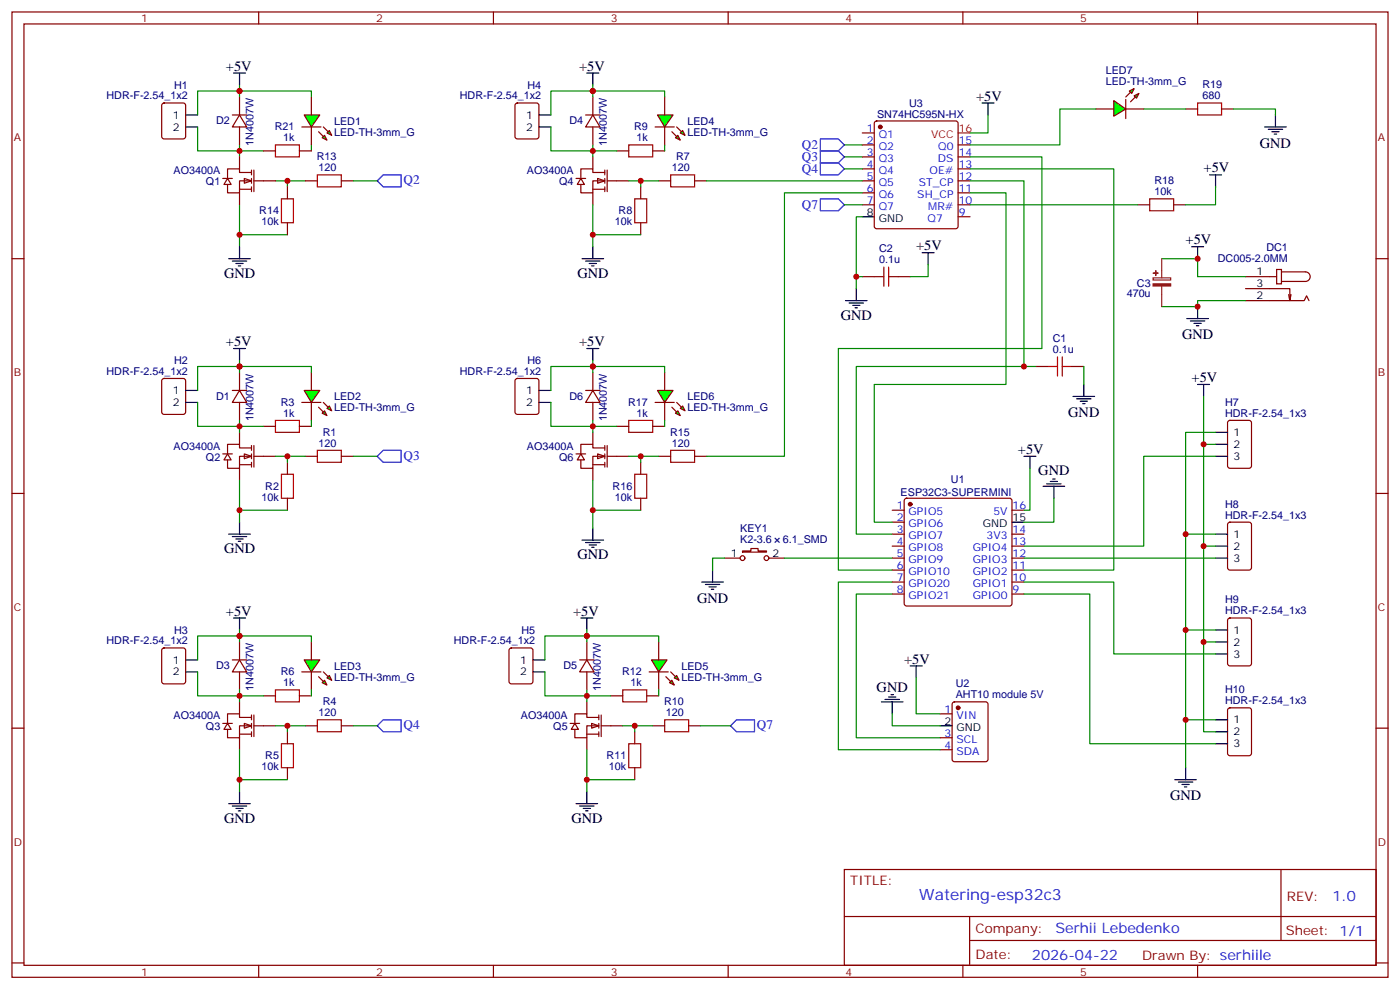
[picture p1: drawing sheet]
<svg xmlns="http://www.w3.org/2000/svg" width="412mm" height="292mm" viewBox="0 0 412 292" stroke-linecap="round" stroke-linejoin="round" font-family="sans-serif">
<g fill="none" stroke="#870000" stroke-width=".35">
<path d="M3.5 3.5h405.4v284.4h-405.4zM7.1 7.1h398.2v277.2h-398.2zM76.2 3.5v3.6M145.3 3.5v3.6M214.5 3.5v3.6M283.6 3.5v3.6M352.8 3.5v3.6M77.6 44.4h3.5M88.2 44.4h3.5M3.5 76.2h3.6M405.3 76.2h3.6M3.5 145.3h3.6"/>
<path d="M262.8 150.3h3.5M262.8 153.8h3.5M262.8 157.3h3.5M266.6 147l.5-.2h30.3l.5 .2 .2 .5v30.3l-.2 .5-.5 .2h-30.3l-.5-.2-.3-.5v-30.3zM298.1 150.3h3.5M298.1 157.3h3.5M405.3 145.3h3.6M262.8 160.9h3.5M262.8 164.4h3.5M262.8 167.9h3.5M262.8 171.4h3.5M262.8 175h3.5"/>
<path d="M298.1 160.9h3.5M298.1 164.4h3.5M298.1 167.9h3.5M298.1 171.4h3.5M298.1 175h3.5M3.5 214.5h3.6M405.3 214.5h3.6M248.7 256.1h156.6v28.2h-156.6zM377.3 256.1v20.9M248.7 270h156.5M285.6 277h119.6M285.6 270v14.1"/>
<path d="M3.5 283.6h3.6M76.2 284.3v3.6M145.3 284.3v3.6M214.5 284.3v3.6M283.6 284.3v3.6M352.8 284.3v3.6M405.3 283.6h3.6"/>
</g>
<circle cx="268.1" cy="148.5" r=".53" fill="#870000" stroke="#870000" stroke-width=".35"/>
<path d="M298.1 153.8h3.5" fill="none" stroke="#000" stroke-width=".35"/>
<path d="M70.6 28.6v-1.8h21.1v1.8M70.6 44.4h7M91.7 42.7v1.7" fill="none" stroke="#008700" stroke-width=".35"/>
<path d="M81.1 42.7h7.1v3.5h-7.1z" fill="none" stroke="#a10000" stroke-width=".35"/>
<path d="M89.6 33.9h4.6l-2.5 3.5z" fill="#0f0" stroke="#870000" stroke-width=".35"/>
<path d="M88.9 37.4h5.6z" fill="#f00" stroke="#870000" stroke-width=".35"/>
<g fill="#870000" stroke="#870000" stroke-width=".35">
<path d="M95.2 37.4l1.5 1.4z"/>
<path d="M93.8 38.8l1.4 1.4z"/>
</g>
<g fill="#0f0" stroke="#870000" stroke-width=".35">
<path d="M96.3 39.2l.7-.7 .7 1.4z"/>
<path d="M94.9 40.6l.7-.7 .7 1.4z"/>
</g>
<path d="M68.4 33.9h4.3M70.6 33.9l2.1 3.5h-4.3zM70.6 28.6v5.3M70.6 37.4v5.3M91.7 28.6v5.3M91.7 37.4v5.3M84.7 55v3.6M90 53.3h3.5M100.5 53.3h3.6M84.7 65.6v3.5" fill="none" stroke="#870000" stroke-width=".35"/>
<path d="M58.2 37.4v7h12.4M70.6 25v1.8h-12.4v7.1M70.6 42.7v3.5M81.1 53.3h8.9M84.7 53.3v1.7M70.6 60.3v12.4M70.6 69.1h14.1" fill="none" stroke="#008700" stroke-width=".35"/>
<path d="M68.8 21.5h3.5M70.6 21.5v3.5M67.4 76.2h6.3M68.4 76.9h4.3M69.5 77.6h2.1M70.2 78.3h.7M70.6 72.7v3.5" fill="none" stroke="#000" stroke-width=".35"/>
<path d="M82.9 58.6h3.5v7h-3.5zM93.5 51.5h7v3.5h-7z" fill="none" stroke="#a10000" stroke-width=".35"/>
<g fill="#fff" stroke="#870000" stroke-width=".35">
<path d="M72 52.6l2.1 .7-2.1 .7z"/>
<path d="M67 52.6l1.1 1.7h-2.1z"/>
</g>
<g fill="none" stroke="#870000" stroke-width=".35">
<path d="M47.9 30.5l.4-.2h5.7l.6 .5 .1 9.4-.5 .7h-5.9l-.6-.4-.1-9.5zM65.6 52.6h2.8M70.6 55.7h3.5M70.6 46.2v3.5M70.6 56.8v3.5M74.1 50.8h-3.5v-1.1h-3.6v2.9M74.1 53.3h-3.5v3.5h-3.6v-2.5M74.1 50.1v1.4M74.1 52.6v1.4M74.1 55v1.4M74.8 50.1v6.3M74.8 53.3h6.3"/>
<path d="M47.9 111.7l.4-.2h5.7l.6 .4 .1 9.5-.5 .6-5.9 .1-.6-.5-.1-9.4z"/>
</g>
<path d="M54.7 33.9h3.5M54.7 37.4h3.5M54.7 115h3.5M54.7 118.5h3.5" fill="none" stroke="#000" stroke-width=".35"/>
<g fill="#fff" stroke="#870000" stroke-width=".35">
<path d="M72 133.7l2.1 .7-2.1 .7z"/>
<path d="M67 133.7l1.1 1.8h-2.1z"/>
</g>
<g fill="none" stroke="#870000" stroke-width=".35">
<path d="M68.4 115h4.3M70.6 115l2.1 3.5h-4.3zM70.6 109.7v5.3M70.6 118.5v5.3M65.6 133.7h2.8M70.6 136.9h3.5M70.6 127.4v3.5M70.6 137.9v3.6M74.1 131.9h-3.5v-1h-3.6v2.8M74.1 134.4h-3.5v3.5h-3.6v-2.4M74.1 131.2v1.4M74.1 133.7v1.4"/>
<path d="M74.1 136.2v1.4M74.8 131.2v6.4M74.8 134.4h6.3M84.7 136.2v3.5M90 134.4h3.5M100.5 134.4h3.6M84.7 146.8v3.5"/>
</g>
<path d="M68.8 102.7h3.5M70.6 102.7v3.5M67.4 157.3h6.3M68.4 158h4.3M69.5 158.7h2.1M70.2 159.5h.7M70.6 153.8v3.5" fill="none" stroke="#000" stroke-width=".35"/>
<path d="M58.2 118.5v7.1h12.4M70.6 106.2v1.7h-12.4v7.1M70.6 123.8v3.6M81.1 134.4h8.9M84.7 134.4v1.8M70.6 141.5v12.3M70.6 150.3h14.1" fill="none" stroke="#008700" stroke-width=".35"/>
<path d="M82.9 139.7h3.5v7.1h-3.5zM93.5 132.6h7v3.6h-7z" fill="none" stroke="#a10000" stroke-width=".35"/>
<path d="M89.6 115h4.6l-2.5 3.5z" fill="#0f0" stroke="#870000" stroke-width=".35"/>
<path d="M88.9 118.5h5.6z" fill="#f00" stroke="#870000" stroke-width=".35"/>
<g fill="#870000" stroke="#870000" stroke-width=".35">
<path d="M95.2 118.5l1.5 1.4z"/>
<path d="M93.8 119.9l1.4 1.5z"/>
</g>
<g fill="#0f0" stroke="#870000" stroke-width=".35">
<path d="M96.3 120.3l.7-.7 .7 1.4z"/>
<path d="M95.6 121l.7 1.4-1.4-.7z"/>
</g>
<path d="M91.7 109.7v5.3M91.7 118.5v5.3M77.6 125.6h3.5M88.2 125.6h3.5M47.9 191.1l.4-.2h5.7l.6 .4 .1 9.4-.5 .7h-5.9l-.6-.4-.1-9.4z" fill="none" stroke="#870000" stroke-width=".35"/>
<path d="M81.1 123.8h7.1v3.6h-7.1z" fill="none" stroke="#a10000" stroke-width=".35"/>
<path d="M70.6 109.7v-1.8h21.1v1.8M70.6 125.6h7M91.7 123.8v1.8" fill="none" stroke="#008700" stroke-width=".35"/>
<path d="M54.7 194.4h3.5M54.7 197.9h3.5" fill="none" stroke="#000" stroke-width=".35"/>
<g fill="#fff" stroke="#870000" stroke-width=".35">
<path d="M72 213.1l2.1 .7-2.1 .7z"/>
<path d="M67 213.1l1.1 1.7h-2.1z"/>
</g>
<g fill="none" stroke="#870000" stroke-width=".35">
<path d="M68.4 194.4h4.3M70.6 194.4l2.1 3.5h-4.3zM70.6 189.1v5.3M70.6 197.9v5.3M65.6 213.1h2.8M70.6 216.3h3.5M70.6 206.7v3.6M70.6 217.3v3.5M74.1 211.3h-3.5v-1h-3.6v2.8M74.1 213.8h-3.5v3.5h-3.6v-2.5M74.1 210.6v1.4M74.1 213.1v1.4"/>
<path d="M74.1 215.5v1.5M74.8 210.6v6.4M74.8 213.8h6.3M84.7 215.5v3.6M90 213.8h3.5M100.5 213.8h3.6M84.7 226.1v3.6"/>
</g>
<path d="M68.8 182h3.5M70.6 182v3.6M67.4 236.7h6.3M68.4 237.4h4.3M69.5 238.1h2.1M70.2 238.8h.7M70.6 233.2v3.5" fill="none" stroke="#000" stroke-width=".35"/>
<path d="M58.2 197.9v7.1h12.4M70.6 185.6v1.7h-12.4v7.1M70.6 203.2v3.5M81.1 213.8h8.9M84.7 213.8v1.7M70.6 220.8v12.4M70.6 229.7h14.1" fill="none" stroke="#008700" stroke-width=".35"/>
<path d="M82.9 219.1h3.5v7h-3.5zM93.5 212h7v3.5h-7z" fill="none" stroke="#a10000" stroke-width=".35"/>
<path d="M89.6 194.4h4.6l-2.5 3.5z" fill="#0f0" stroke="#870000" stroke-width=".35"/>
<path d="M88.9 197.9h5.6z" fill="#f00" stroke="#870000" stroke-width=".35"/>
<g fill="#870000" stroke="#870000" stroke-width=".35">
<path d="M95.2 197.9l1.5 1.4z"/>
<path d="M93.8 199.3l1.4 1.4z"/>
</g>
<g fill="#0f0" stroke="#870000" stroke-width=".35">
<path d="M96.3 199.7l.7-.7 .7 1.4z"/>
<path d="M95.6 200.4l.7 1.4-1.4-.7z"/>
</g>
<path d="M151.9 30.5l.5-.2h5.6l.7 .5v9.4l-.4 .7h-5.9l-.7-.4v-9.5zM91.7 189.1v5.3M91.7 197.9v5.3M77.6 205h3.5M88.2 205h3.5" fill="none" stroke="#870000" stroke-width=".35"/>
<path d="M81.1 203.2h7.1v3.5h-7.1z" fill="none" stroke="#a10000" stroke-width=".35"/>
<path d="M70.6 189.1v-1.8h21.1v1.8M70.6 205h7M91.7 203.2v1.8" fill="none" stroke="#008700" stroke-width=".35"/>
<path d="M158.7 33.9h3.6M158.7 37.4h3.6" fill="none" stroke="#000" stroke-width=".35"/>
<g fill="#fff" stroke="#870000" stroke-width=".35">
<path d="M176 52.6l2.2 .7-2.2 .7z"/>
<path d="M171.1 52.6l1.1 1.7h-2.2z"/>
</g>
<g fill="none" stroke="#870000" stroke-width=".35">
<path d="M172.5 33.9h4.2M174.6 33.9l2.1 3.5h-4.2zM174.6 28.6v5.3M174.6 37.4v5.3M169.7 52.6h2.8M174.6 55.7h3.6M174.6 46.2v3.5M174.6 56.8v3.5M178.2 50.8h-3.6v-1.1h-3.5v2.9M178.2 53.3h-3.6v3.5h-3.5v-2.5M178.2 50.1v1.4M178.2 52.6v1.4"/>
<path d="M178.2 55v1.4M178.9 50.1v6.3M178.9 53.3h6.3M188.7 55v3.6M194 53.3h3.6M204.6 53.3h3.5M188.7 65.6v3.5"/>
</g>
<path d="M172.9 21.5h3.5M174.6 21.5v3.5M171.4 76.2h6.4M172.5 76.9h4.2M173.6 77.6h2.1M174.3 78.3h.7M174.6 72.7v3.5" fill="none" stroke="#000" stroke-width=".35"/>
<path d="M162.3 37.4v7h12.3M174.6 25v1.8h-12.3v7.1M174.6 42.7v3.5M185.2 53.3h8.8M188.7 53.3v1.7M174.6 60.3v12.4M174.6 69.1h14.1" fill="none" stroke="#008700" stroke-width=".35"/>
<path d="M187 58.6h3.5v7h-3.5zM197.6 51.5h7v3.5h-7z" fill="none" stroke="#a10000" stroke-width=".35"/>
<path d="M193.7 33.9h4.6l-2.5 3.5z" fill="#0f0" stroke="#870000" stroke-width=".35"/>
<path d="M193 37.4h5.6z" fill="#f00" stroke="#870000" stroke-width=".35"/>
<g fill="#870000" stroke="#870000" stroke-width=".35">
<path d="M199.3 37.4l1.4 1.4z"/>
<path d="M197.9 38.8l1.4 1.4z"/>
</g>
<g fill="#0f0" stroke="#870000" stroke-width=".35">
<path d="M200.4 39.2l.7-.7 .7 1.4z"/>
<path d="M199 40.6l.7-.7 .7 1.4z"/>
</g>
<path d="M195.8 28.6v5.3M195.8 37.4v5.3M181.7 44.4h3.5M192.3 44.4h3.5M150.2 191.1l.4-.2h5.7l.6 .4 .1 9.4-.5 .7h-5.9l-.6-.4-.1-9.4z" fill="none" stroke="#870000" stroke-width=".35"/>
<path d="M185.2 42.7h7.1v3.5h-7.1z" fill="none" stroke="#a10000" stroke-width=".35"/>
<path d="M174.6 28.6v-1.8h21.2v1.8M174.6 44.4h7.1M195.8 42.7v1.7" fill="none" stroke="#008700" stroke-width=".35"/>
<path d="M157 194.4h3.5M157 197.9h3.5" fill="none" stroke="#000" stroke-width=".35"/>
<g fill="#fff" stroke="#870000" stroke-width=".35">
<path d="M174.3 213.1l2.1 .7-2.1 .7z"/>
<path d="M169.3 213.1l1.1 1.7h-2.1z"/>
</g>
<g fill="none" stroke="#870000" stroke-width=".35">
<path d="M170.7 194.4h4.3M172.9 194.4l2.1 3.5h-4.3zM172.9 189.1v5.3M172.9 197.9v5.3M167.9 213.1h2.8M172.9 216.3h3.5M172.9 206.7v3.6M172.9 217.3v3.5M176.4 211.3h-3.5v-1h-3.6v2.8M176.4 213.8h-3.5v3.5h-3.6v-2.5M176.4 210.6v1.4M176.4 213.1v1.4"/>
<path d="M176.4 215.5v1.5M177.1 210.6v6.4M177.1 213.8h6.3M187 215.5v3.6M192.3 213.8h3.5M202.8 213.8h3.6M187 226.1v3.6"/>
</g>
<path d="M171.1 182h3.5M172.9 182v3.6M169.7 236.7h6.3M170.7 237.4h4.3M171.8 238.1h2.1M172.5 238.8h.7M172.9 233.2v3.5" fill="none" stroke="#000" stroke-width=".35"/>
<path d="M160.5 197.9v7.1h12.4M172.9 185.6v1.7h-12.4v7.1M172.9 203.2v3.5M183.4 213.8h8.9M187 213.8v1.7M172.9 220.8v12.4M172.9 229.7h14.1" fill="none" stroke="#008700" stroke-width=".35"/>
<path d="M185.2 219.1h3.5v7h-3.5zM195.8 212h7v3.5h-7z" fill="none" stroke="#a10000" stroke-width=".35"/>
<path d="M191.9 194.4h4.6l-2.5 3.5z" fill="#0f0" stroke="#870000" stroke-width=".35"/>
<path d="M191.2 197.9h5.6z" fill="#f00" stroke="#870000" stroke-width=".35"/>
<g fill="#870000" stroke="#870000" stroke-width=".35">
<path d="M197.6 197.9l1.4 1.4z"/>
<path d="M196.1 199.3l1.5 1.4z"/>
</g>
<g fill="#0f0" stroke="#870000" stroke-width=".35">
<path d="M198.6 199.7l.7-.7 .7 1.4z"/>
<path d="M197.9 200.4l.7 1.4-1.4-.7z"/>
</g>
<path d="M151.9 111.7l.5-.2h5.6l.7 .4v9.5l-.4 .6-5.9 .1-.7-.5v-9.4zM194 189.1v5.3M194 197.9v5.3M179.9 205h3.5M190.5 205h3.5" fill="none" stroke="#870000" stroke-width=".35"/>
<path d="M183.4 203.2h7.1v3.5h-7.1z" fill="none" stroke="#a10000" stroke-width=".35"/>
<path d="M172.9 189.1v-1.8h21.1v1.8M172.9 205h7M194 203.2v1.8" fill="none" stroke="#008700" stroke-width=".35"/>
<path d="M158.7 115h3.6M158.7 118.5h3.6" fill="none" stroke="#000" stroke-width=".35"/>
<g fill="#fff" stroke="#870000" stroke-width=".35">
<path d="M176 133.7l2.2 .7-2.2 .7z"/>
<path d="M171.1 133.7l1.1 1.8h-2.2z"/>
</g>
<g fill="none" stroke="#870000" stroke-width=".35">
<path d="M172.5 115h4.2M174.6 115l2.1 3.5h-4.2zM174.6 109.7v5.3M174.6 118.5v5.3M169.7 133.7h2.8M174.6 136.9h3.6M174.6 127.4v3.5M174.6 137.9v3.6M178.2 131.9h-3.6v-1h-3.5v2.8M178.2 134.4h-3.6v3.5h-3.5v-2.4M178.2 131.2v1.4M178.2 133.7v1.4"/>
<path d="M178.2 136.2v1.4M178.9 131.2v6.4M178.9 134.4h6.3M188.7 136.2v3.5M194 134.4h3.6M204.6 134.4h3.5M188.7 146.8v3.5"/>
</g>
<path d="M172.9 102.7h3.5M174.6 102.7v3.5M171.4 159.1h6.4M172.5 159.8h4.2M174.6 155.6v3.5M173.6 160.5h2.1M174.3 161.2h.7" fill="none" stroke="#000" stroke-width=".35"/>
<path d="M162.3 118.5v7.1h12.3M174.6 106.2v1.7h-12.3v7.1M174.6 123.8v3.6M185.2 134.4h8.8M188.7 134.4v1.8M174.6 141.5v14.1M174.6 150.3h14.1" fill="none" stroke="#008700" stroke-width=".35"/>
<path d="M187 139.7h3.5v7.1h-3.5zM197.6 132.6h7v3.6h-7z" fill="none" stroke="#a10000" stroke-width=".35"/>
<path d="M193.7 115h4.6l-2.5 3.5z" fill="#0f0" stroke="#870000" stroke-width=".35"/>
<path d="M193 118.5h5.6z" fill="#f00" stroke="#870000" stroke-width=".35"/>
<g fill="#870000" stroke="#870000" stroke-width=".35">
<path d="M199.3 118.5l1.4 1.4z"/>
<path d="M197.9 119.9l1.4 1.5z"/>
</g>
<g fill="#0f0" stroke="#870000" stroke-width=".35">
<path d="M200.4 120.3l.7-.7 .7 1.4z"/>
<path d="M199 121.7l.7-.7 .7 1.4z"/>
</g>
<g fill="none" stroke="#870000" stroke-width=".35">
<path d="M254 39.2h3.5M257.8 35.8l.4-.2h23.3l.5 .2 .2 .5v30.4l-.2 .5-.5 .2h-23.3l-.5-.3-.2-.4v-30.4zM254 42.7h3.5M254 46.2h3.5M254 49.7h3.5M254 53.3h3.5M254 56.8h3.5M282.2 42.7h3.6M282.2 46.2h3.6M282.2 49.7h3.6M282.2 53.3h3.6M282.2 56.8h3.6"/>
<path d="M254 60.3h3.5M282.2 60.3h3.6M282.2 63.9h3.6M335.1 60.3h3.6M345.7 60.3h3.5M254 81.5h3.5M264.6 81.5h3.5M195.8 109.7v5.3M195.8 118.5v5.3M305.2 107.9h3.5M315.7 107.9h3.6M181.7 125.6h3.5"/>
<path d="M192.3 125.6h3.5M361.8 124l.5-.2h5.6l.7 .5 .1 12.9-.5 .7h-5.9l-.6-.4-.1-13zM361.8 154l.5-.2h5.6l.7 .4 .1 13-.5 .7h-5.9l-.6-.4-.1-13zM361.8 182.2l.5-.2h5.6l.7 .5 .1 12.9-.5 .7h-5.9l-.6-.4-.1-13zM361.8 208.7l.5-.2h5.6l.7 .4 .1 13-.5 .6-5.9 .1-.6-.5-.1-12.9z"/>
</g>
<path d="M338.7 58.6h7v3.5h-7zM260.3 78.7v5.6M261.8 78.7v5.6M257.5 81.5h2.8M261.8 81.5h2.8M308.7 107.9h2.8M311.5 105.1v5.7M312.9 107.9h2.8M312.9 105.1v5.7M185.2 123.8h7.1v3.6h-7.1z" fill="none" stroke="#a10000" stroke-width=".35"/>
<g fill="none" stroke="#008700" stroke-width=".35">
<path d="M291 33.9v5.3h-5.2M104.1 53.3h7M208.1 53.3h45.9M248.7 42.7h5.3M248.7 46.2h5.3M248.7 49.7h5.3M254 56.8h-22.9v77.6h-23M285.8 49.7h42.3v118.2h-26.5M285.8 53.3h15.8v54.6h-49.4v49.4h10.6M285.8 56.8h10.5v56.4h-38.8v40.6h5.3M285.8 46.2h21.1v56.5h-60v65.2h15.9M358.1 55v5.3h-8.9"/>
<path d="M248.7 60.3h5.3M254 63.9h-1.8v17.6M273.4 78v3.5h-5.3M285.8 60.3h49.3M254 81.5h-1.8v3.5M174.6 109.7v-1.8h21.2v1.8M301.6 107.9h3.6M319.3 107.9v5.3M354.5 116.8v14.1h3.6M104.1 134.4h7M174.6 125.6h7.1M195.8 123.8v1.8"/>
<path d="M303.4 137.9v12.4h-1.8M354.5 130.9v30h3.6M358.1 134.4h-21.2v26.5h-35.3M358.1 127.4h-8.9v29.9M310.4 146.8v7h-8.8M358.1 157.3h-8.9v28.3M301.6 175h19.4v44.1h37.1M301.6 171.4h26.5v21.2h30M301.6 164.4h56.5M354.5 160.9v28.2h3.6M354.5 189.1v26.4h3.6M358.1 185.6h-8.9v26.4"/>
<path d="M104.1 213.8h7M206.4 213.8h8.8M358.1 212h-8.9v14.1"/>
</g>
<path d="M111.1 53.3l1.8-1.8h5.3v3.5h-5.3zM241.7 40.9h5.2l1.8 1.8-1.8 1.7h-5.2zM241.7 48h5.2l1.8 1.7-1.8 1.8h-5.2zM241.7 58.6h5.2l1.8 1.7-1.8 1.8h-5.2zM241.7 44.4h5.2l1.8 1.8-1.8 1.8h-5.2zM111.1 134.4l1.8-1.8h5.3v3.6h-5.3zM112.9 212h5.3v3.5h-5.3l-1.8-1.7zM215.2 213.8l1.8-1.8h5.2v3.5h-5.2z" fill="none" stroke="#00f" stroke-width=".35"/>
<g fill="none" stroke="#000" stroke-width=".35">
<path d="M289.3 30.3h3.5M291 30.3v3.6M356.3 51.5h3.5M358.1 51.5v3.5M254 63.9h3.5M271.6 74.4h3.6M273.4 74.4v3.6M249.1 88.5h6.3M250.1 89.3h4.3M251.2 90h2.1M251.9 90.7h.7M252.2 85v3.5"/>
<path d="M316.1 116.8h6.3M317.1 117.5h4.3M318.2 118.2h2.1M318.9 118.9h.7M319.3 113.2v3.6M352.8 113.2h3.5M354.5 113.2v3.6M301.6 134.4h3.6M303.4 134.4v3.5M358.1 134.4h3.5M358.1 127.4h3.5M358.1 130.9h3.5"/>
<path d="M307.3 143.2h6.3M308.3 142.5h4.3M309.4 141.8h2.1M310.1 141.1h.7M310.4 143.2v3.6M358.1 157.3h3.5M358.1 164.4h3.5M358.1 160.9h3.5M358.1 192.6h3.5M358.1 185.6h3.5M358.1 189.1h3.5M358.1 219.1h3.5"/>
<path d="M358.1 212h3.5M358.1 215.5h3.5M346.1 229.7h6.3M347.1 230.4h4.3M348.2 231.1h2.1M348.9 231.8h.7M349.2 226.1v3.6"/>
</g>
<path d="M282.2 39.2h3.6" fill="none" stroke="#f00" stroke-width=".35"/>
<circle cx="259.3" cy="37.4" r=".53" fill="#870000" stroke="#870000" stroke-width=".35"/>
<path d="M328.1 29.6l3.5 2.5-3.5 2.1z" fill="#0f0" stroke="#870000" stroke-width=".35"/>
<path d="M331.6 29.3v5.6z" fill="#f00" stroke="#870000" stroke-width=".35"/>
<g fill="#870000" stroke="#870000" stroke-width=".35">
<path d="M331.6 28.6l1.4-1.4z"/>
<path d="M333 30l1.4-1.4z"/>
</g>
<g fill="#0f0" stroke="#870000" stroke-width=".35">
<path d="M332.7 26.8l1.4-.7-.7 1.4z"/>
<path d="M334.1 28.2l1.4-.7-.7 1.4z"/>
</g>
<g fill="none" stroke="#870000" stroke-width=".35">
<path d="M322.8 32.1h5.3M331.6 32.1h5.3M349.2 32.1h3.6M359.8 32.1h3.6M376.1 79.4h1.4v4.2h-1.4zM366.9 85h13v3.5l.4-1.7M366.9 88.5h17.3l.7-1.4 .7 1.4M366.9 81.5h9.2M377.5 80.1h7a1.41 1.41 0 0 1 1.4 1.4 1.41 1.41 0 0 1-1.4 1.4h-7M379.6 86.8l.3 1.7M213.4 164.4h4.6M218.7 162.3h2.5v-.7h2.1v.7h2.5v.3h-7.1z"/>
<path d="M226.5 164.4h4.6M276.9 210.3h3.6M276.9 217.3h3.6M280.7 206.9l.5-.2h9.1l.7 .5v16.5l-.4 .6-9.4 .1-.7-.5v-16.5zM276.9 220.8h3.6"/>
<circle cx="218.7" cy="164.4" r=".71"/>
<circle cx="225.8" cy="164.4" r=".71"/>
</g>
<path d="M352.8 30.3h7v3.6h-7z" fill="none" stroke="#a10000" stroke-width=".35"/>
<g fill="none" stroke="#000" stroke-width=".35">
<path d="M372.5 37.4h6.4M373.6 38.1h4.2M374.6 38.8h2.2M375.4 39.5h.7M375.7 33.9v3.5M351 72.7h3.5M352.8 72.7v3.5M349.6 93.8h6.4M350.7 94.5h4.2M351.7 95.2h2.1M352.4 96h.7M352.8 90.3v3.5"/>
<path d="M206.7 171.4h6.4M207.8 172.2h4.2M208.8 172.9h2.2M209.5 173.6h.8M209.9 167.9v3.5M268.1 196.1h3.5M269.9 196.1v3.6M259.6 206.7h6.4M260.7 206h4.2M261.8 205.3h2.1M262.5 204.6h.7M262.8 206.7v3.6"/>
<path d="M276.9 213.8h3.6"/>
</g>
<path d="M322.8 32.1h-10.6v10.6h-26.4M336.9 32.1h12.3M363.4 32.1h12.3v1.8M342.2 76.2h10.6v5.3h14.1M366.9 88.5h-14.1v1.8h-10.6M213.4 164.4h-3.5v3.5M231.1 164.4h31.7M262.8 175h-10.6v42.3h24.7M262.8 171.4h-15.9v49.4h30M269.9 199.7v10.6h7M262.8 210.3v3.5h14.1" fill="none" stroke="#008700" stroke-width=".35"/>
<circle cx="282.2" cy="208.5" r=".53" fill="#870000" stroke="#870000" stroke-width=".35"/>
<path d="M342.2 76.2v5.6M339.7 81.8h5.1v.7h-5.1zM342.2 84.3v6" fill="none" stroke="#8c2424" stroke-width=".35"/>
<g fill="#8c2424" stroke="#8c2424" stroke-width=".35">
<path d="M339.7 83.6h5.1v.6h-5.1z"/>
<path d="M339.7 80.4l1.4 .1z"/>
<path d="M340.4 79.7l.1 1.4z"/>
</g>
<g fill="#c00">
<circle cx="70.6" cy="26.8" r=".88"/>
<circle cx="70.6" cy="44.4" r=".88"/>
<circle cx="70.6" cy="69.1" r=".88"/>
<circle cx="84.7" cy="53.3" r=".88"/>
<circle cx="84.7" cy="134.4" r=".88"/>
<circle cx="70.6" cy="150.3" r=".88"/>
<circle cx="70.6" cy="107.9" r=".88"/>
<circle cx="70.6" cy="125.6" r=".88"/>
<circle cx="84.7" cy="213.8" r=".88"/>
<circle cx="70.6" cy="229.7" r=".88"/>
<circle cx="70.6" cy="187.3" r=".88"/>
<circle cx="70.6" cy="205" r=".88"/>
<circle cx="188.7" cy="53.3" r=".88"/>
<circle cx="174.6" cy="69.1" r=".88"/>
<circle cx="174.6" cy="26.8" r=".88"/>
<circle cx="174.6" cy="44.4" r=".88"/>
<circle cx="187" cy="213.8" r=".88"/>
<circle cx="172.9" cy="229.7" r=".88"/>
<circle cx="172.9" cy="187.3" r=".88"/>
<circle cx="188.7" cy="134.4" r=".88"/>
<circle cx="174.6" cy="150.3" r=".88"/>
<circle cx="174.6" cy="107.9" r=".88"/>
<circle cx="174.6" cy="125.6" r=".88"/>
<circle cx="172.9" cy="205" r=".88"/>
<circle cx="354.5" cy="130.9" r=".88"/>
<circle cx="354.5" cy="160.9" r=".88"/>
<circle cx="354.5" cy="189.1" r=".88"/>
<circle cx="349.3" cy="212" r=".88"/>
<circle cx="349.3" cy="185.6" r=".88"/>
<circle cx="349.3" cy="157.3" r=".88"/>
<circle cx="252.2" cy="81.5" r=".88"/>
<circle cx="301.6" cy="107.9" r=".88"/>
<circle cx="352.8" cy="76.2" r=".88"/>
<circle cx="352.8" cy="90.3" r=".88"/>
</g>
<text font-size="4.6" fill="#00f" x="270.8" y="265.1">Watering-esp32c3</text>
<g font-size="4.2">
<text x="66.5" y="20.8">+5V</text>
<text x="170.6" y="20.8">+5V</text>
<text x="287.5" y="29.6">+5V</text>
<text x="371.1" y="43.5">GND</text>
<text x="354.5" y="50.8">+5V</text>
<text x="349.2" y="72">+5V</text>
<text x="269.9" y="73.7">+5V</text>
<text x="66" y="81.8">GND</text>
<text x="170.1" y="81.8">GND</text>
<text x="247.6" y="94.2">GND</text>
<text x="66.5" y="102">+5V</text>
<text x="170.6" y="102">+5V</text>
<text x="348.2" y="100">GND</text>
<text x="351" y="112.5">+5V</text>
<text x="314.7" y="122.9">GND</text>
<text x="299.9" y="133.7">+5V</text>
<text x="305.9" y="139.9">GND</text>
<text x="66" y="163">GND</text>
<text x="170.1" y="164.7">GND</text>
<text x="205.3" y="177.6">GND</text>
<text x="66.5" y="181.3">+5V</text>
<text x="168.9" y="181.3">+5V</text>
<text x="266.3" y="195.4">+5V</text>
<text x="258.2" y="203.8">GND</text>
<text x="344.7" y="235.8">GND</text>
<text x="66" y="242.4">GND</text>
<text x="168.3" y="242.4">GND</text>
</g>
<g font-size="4.2" fill="#00f">
<text x="392.5" y="265.4">1.0</text>
<text x="310.9" y="274.9">Serhii Lebedenko</text>
<text x="304" y="282.7">2026-04-22</text>
</g>
<g font-size="3.9" fill="#00f">
<text x="236.2" y="44">Q2</text>
<text x="236.2" y="47.5">Q3</text>
<text x="236.2" y="51">Q4</text>
<text x="118.9" y="54.2">Q2</text>
<text x="236.2" y="61.6">Q7</text>
<text x="118.9" y="135.4">Q3</text>
<text x="118.9" y="214.7">Q4</text>
<text x="223" y="214.7">Q7</text>
</g>
<g font-size="3.9" fill="#800">
<text x="250.5" y="260.7">TITLE:</text>
<text x="379.1" y="265.4">REV:</text>
<text x="287.4" y="274.9">Company:</text>
<text x="378.7" y="275.5">Sheet: 1/1</text>
<text x="287.4" y="282.6">Date:</text>
<text x="336.4" y="282.7">Drawn By: serhiile</text>
</g>
<g font-size="3.2" fill="#800">
<text x="41.6" y="6.5">1</text>
<text x="110.8" y="6.5">2</text>
<text x="179.9" y="6.5">3</text>
<text x="249.1" y="6.5">4</text>
<text x="318.2" y="6.5">5</text>
<text x="4.1" y="41.6">A</text>
<text x="405.9" y="41.6">A</text>
<text x="4.1" y="110.8">B</text>
<text x="405.9" y="110.8">B</text>
<text x="4.1" y="179.9">C</text>
<text x="405.9" y="179.9">C</text>
<text x="4.1" y="249.1">D</text>
<text x="405.9" y="249.1">D</text>
<text x="41.6" y="287.3">1</text>
<text x="110.8" y="287.3">2</text>
<text x="179.9" y="287.3">3</text>
<text x="249.1" y="287.3">4</text>
<text x="318.2" y="287.3">5</text>
</g>
<g font-size="3.2" fill="#000080">
<text x="325.7" y="21.7">LED7</text>
<text x="31.4" y="29.3">HDR-F-2.54_1x2</text>
<text x="51.3" y="26.1">H1</text>
<text x="135.5" y="29.3">HDR-F-2.54_1x2</text>
<text x="155.4" y="26.1">H4</text>
<text x="325.7" y="25">LED-TH-3mm_G</text>
<text x="354.2" y="29.3">680</text>
<text x="354.2" y="26">R19</text>
<text x="258.4" y="34.9">SN74HC595N-HX</text>
<text x="267.8" y="31.4">U3</text>
<text x="63.7" y="36.6">D2</text>
<text x="80.9" y="38.4">R21</text>
<text x="83.4" y="41.6">1k</text>
<text x="98.4" y="40">LED-TH-3mm_G</text>
<text x="98.4" y="36.8">LED1</text>
<text x="167.7" y="36.6">D4</text>
<text x="186.8" y="38.4">R9</text>
<text x="187.5" y="41.6">1k</text>
<text x="202.5" y="40">LED-TH-3mm_G</text>
<text x="202.5" y="36.8">LED4</text>
<text x="74.7" y="43" transform="rotate(-90 74.7 43)">1N4007W</text>
<text x="93.3" y="47.2">R13</text>
<text x="178.8" y="43" transform="rotate(-90 178.8 43)">1N4007W</text>
<text x="199.1" y="47.2">R7</text>
<text x="51.1" y="51.4">AO3400A</text>
<text x="93.8" y="50.4">120</text>
<text x="155.2" y="51.4">AO3400A</text>
<text x="197.9" y="50.4">120</text>
<text x="60.7" y="54.6">Q1</text>
<text x="164.7" y="54.6">Q4</text>
<text x="340.1" y="57.5">10k</text>
<text x="340.1" y="54.2">R18</text>
<text x="76.4" y="63.1">R14</text>
<text x="182.2" y="63.1">R8</text>
<text x="77.1" y="66.4">10k</text>
<text x="181.1" y="66.4">10k</text>
<text x="259" y="77.6">0.1u</text>
<text x="259" y="74.3">C2</text>
<text x="358.7" y="77.1">DC005-2.0MM</text>
<text x="373" y="73.8">DC1</text>
<text x="331.9" y="87.6">470u</text>
<text x="334.9" y="84.4">C3</text>
<text x="310.1" y="100.8">C1</text>
<text x="51.3" y="107.2">H2</text>
<text x="155.4" y="107.2">H6</text>
<text x="310.1" y="104.1">0.1u</text>
<text x="31.4" y="110.4">HDR-F-2.54_1x2</text>
<text x="135.5" y="110.4">HDR-F-2.54_1x2</text>
<text x="63.7" y="117.8">D1</text>
<text x="82.7" y="119.6">R3</text>
<text x="98.4" y="117.9">LED2</text>
<text x="167.7" y="117.8">D6</text>
<text x="185" y="119.6">R17</text>
<text x="202.5" y="117.9">LED6</text>
<text x="360.9" y="119.5">H7</text>
<text x="74.7" y="124.1" transform="rotate(-90 74.7 124.1)">1N4007W</text>
<text x="83.4" y="122.8">1k</text>
<text x="98.4" y="121.1">LED-TH-3mm_G</text>
<text x="178.8" y="124.1" transform="rotate(-90 178.8 124.1)">1N4007W</text>
<text x="187.5" y="122.8">1k</text>
<text x="202.5" y="121.1">LED-TH-3mm_G</text>
<text x="360.9" y="122.8">HDR-F-2.54_1x3</text>
<text x="93.8" y="131.6">120</text>
<text x="95.1" y="128.3">R1</text>
<text x="197.4" y="128.3">R15</text>
<text x="197.9" y="131.6">120</text>
<text x="51.1" y="132.5">AO3400A</text>
<text x="60.7" y="135.7">Q2</text>
<text x="155.2" y="132.5">AO3400A</text>
<text x="164.7" y="135.7">Q6</text>
<text x="280.1" y="142.2">U1</text>
<text x="77.1" y="147.5">10k</text>
<text x="78.1" y="144.2">R2</text>
<text x="180.4" y="144.2">R16</text>
<text x="181.1" y="147.5">10k</text>
<text x="265.3" y="146">ESP32C3-SUPERMINI</text>
<text x="360.9" y="149.5">H8</text>
<text x="360.9" y="152.8">HDR-F-2.54_1x3</text>
<text x="218" y="160">K2-3.6</text>
<text x="218" y="156.7">KEY1</text>
<text x="230.6" y="160">6.1_SMD</text>
<text x="360.9" y="177.8">H9</text>
<text x="360.9" y="181">HDR-F-2.54_1x3</text>
<text x="31.4" y="189.8">HDR-F-2.54_1x2</text>
<text x="51.3" y="186.6">H3</text>
<text x="133.7" y="189.8">HDR-F-2.54_1x2</text>
<text x="153.6" y="186.6">H5</text>
<text x="63.7" y="197.2">D3</text>
<text x="98.4" y="197.3">LED3</text>
<text x="166" y="197.2">D5</text>
<text x="200.7" y="197.3">LED5</text>
<text x="74.7" y="203.5" transform="rotate(-90 74.7 203.5)">1N4007W</text>
<text x="82.7" y="198.9">R6</text>
<text x="83.4" y="202.1">1k</text>
<text x="98.4" y="200.5">LED-TH-3mm_G</text>
<text x="177" y="203.5" transform="rotate(-90 177 203.5)">1N4007W</text>
<text x="183.3" y="198.9">R12</text>
<text x="185.7" y="202.1">1k</text>
<text x="200.7" y="200.5">LED-TH-3mm_G</text>
<text x="281.5" y="202.5">U2</text>
<text x="95.1" y="207.7">R4</text>
<text x="195.6" y="207.7">R10</text>
<text x="281.5" y="205.7">AHT10 module 5V</text>
<text x="360.9" y="207.4">HDR-F-2.54_1x3</text>
<text x="360.9" y="204.2">H10</text>
<text x="51.1" y="211.9">AO3400A</text>
<text x="60.7" y="215.1">Q3</text>
<text x="93.8" y="211">120</text>
<text x="153.5" y="211.9">AO3400A</text>
<text x="163" y="215.1">Q5</text>
<text x="196.1" y="211">120</text>
<text x="77.1" y="226.9">10k</text>
<text x="78.1" y="223.6">R5</text>
<text x="178.7" y="223.6">R11</text>
<text x="179.4" y="226.9">10k</text>
</g>
<g font-size="3.2">
<text x="50.9" y="34.9">1</text>
<text x="155" y="34.9">1</text>
<text x="50.9" y="38.5">2</text>
<text x="155" y="38.5">2</text>
<text x="255.3" y="63.5">8</text>
<text x="258.8" y="65.3">GND</text>
<text x="370.2" y="81.1">1</text>
<text x="370.2" y="84.7">3</text>
<text x="370.2" y="88.2">2</text>
<text x="50.9" y="116.1">1</text>
<text x="50.9" y="119.6">2</text>
<text x="155" y="116.1">1</text>
<text x="155" y="119.6">2</text>
<text x="363.4" y="128.4">1</text>
<text x="363.4" y="131.9">2</text>
<text x="363.4" y="135.5">3</text>
<text x="289.5" y="155.2">GND</text>
<text x="298.3" y="153.5">15</text>
<text x="363.4" y="158.4">1</text>
<text x="363.4" y="161.9">2</text>
<text x="215.3" y="164">1</text>
<text x="227.5" y="164">2</text>
<text x="363.4" y="165.5">3</text>
<text x="363.4" y="186.6">1</text>
<text x="363.4" y="190.1">2</text>
<text x="50.9" y="195.4">1</text>
<text x="153.2" y="195.4">1</text>
<text x="363.4" y="193.7">3</text>
<text x="50.9" y="199">2</text>
<text x="153.2" y="199">2</text>
<text x="278.3" y="213.4">2</text>
<text x="281.8" y="215.2">GND</text>
<text x="363.4" y="213.1">1</text>
<text x="363.4" y="220.1">3</text>
<text x="363.4" y="216.6">2</text>
</g>
<g font-size="3.2" fill="#00f">
<text x="255.3" y="38.8">1</text>
<text x="258.8" y="40.6">Q1</text>
<text x="255.3" y="45.9">3</text>
<text x="255.3" y="42.3">2</text>
<text x="258.8" y="47.6">Q3</text>
<text x="258.8" y="44.1">Q2</text>
<text x="276.3" y="47.6">DS</text>
<text x="276.4" y="44.1">Q0</text>
<text x="282.4" y="42.3">15</text>
<text x="282.4" y="45.9">14</text>
<text x="255.3" y="52.9">5</text>
<text x="255.3" y="49.4">4</text>
<text x="258.8" y="51.2">Q4</text>
<text x="273.8" y="51.2">OE#</text>
<text x="282.4" y="49.4">13</text>
<text x="282.4" y="52.9">12</text>
<text x="255.3" y="60">7</text>
<text x="255.3" y="56.4">6</text>
<text x="258.8" y="58.2">Q6</text>
<text x="258.8" y="54.7">Q5</text>
<text x="270.2" y="58.2">SH_CP</text>
<text x="270.6" y="54.7">ST_CP</text>
<text x="282.4" y="56.4">11</text>
<text x="282.4" y="60">10</text>
<text x="258.8" y="61.7">Q7</text>
<text x="273.2" y="65.3">Q7</text>
<text x="273.4" y="61.7">MR#</text>
<text x="282.4" y="63.5">9</text>
<text x="264.2" y="149.9">1</text>
<text x="298.3" y="149.9">16</text>
<text x="264.2" y="153.5">2</text>
<text x="267.7" y="151.7">GPIO5</text>
<text x="267.7" y="155.2">GPIO6</text>
<text x="292.6" y="151.7">5V</text>
<text x="264.2" y="157">3</text>
<text x="264.2" y="160.5">4</text>
<text x="267.7" y="158.7">GPIO7</text>
<text x="290.6" y="158.7">3V3</text>
<text x="298.3" y="160.5">13</text>
<text x="298.3" y="157">14</text>
<text x="264.2" y="164">5</text>
<text x="264.2" y="167.6">6</text>
<text x="267.7" y="162.3">GPIO8</text>
<text x="267.7" y="165.8">GPIO9</text>
<text x="286.6" y="165.8">GPIO3</text>
<text x="286.6" y="162.3">GPIO4</text>
<text x="298.3" y="167.6">11</text>
<text x="298.3" y="164">12</text>
<text x="264.2" y="171.1">7</text>
<text x="267.7" y="169.3">GPIO10</text>
<text x="267.7" y="172.9">GPIO20</text>
<text x="286.6" y="172.9">GPIO1</text>
<text x="286.6" y="169.3">GPIO2</text>
<text x="298.3" y="171.1">10</text>
<text x="264.2" y="174.6">8</text>
<text x="267.7" y="176.4">GPIO21</text>
<text x="286.6" y="176.4">GPIO0</text>
<text x="298.3" y="174.6">9</text>
<text x="278.3" y="209.9">1</text>
<text x="281.8" y="211.7">VIN</text>
<text x="278.3" y="217">3</text>
<text x="278.3" y="220.5">4</text>
<text x="281.8" y="218.7">SCL</text>
<text x="281.8" y="222.2">SDA</text>
</g>
<g font-size="3.2" fill="#f00">
<text x="274.3" y="40.6">VCC</text>
<text x="282.4" y="38.8">16</text>
</g>
</svg>
